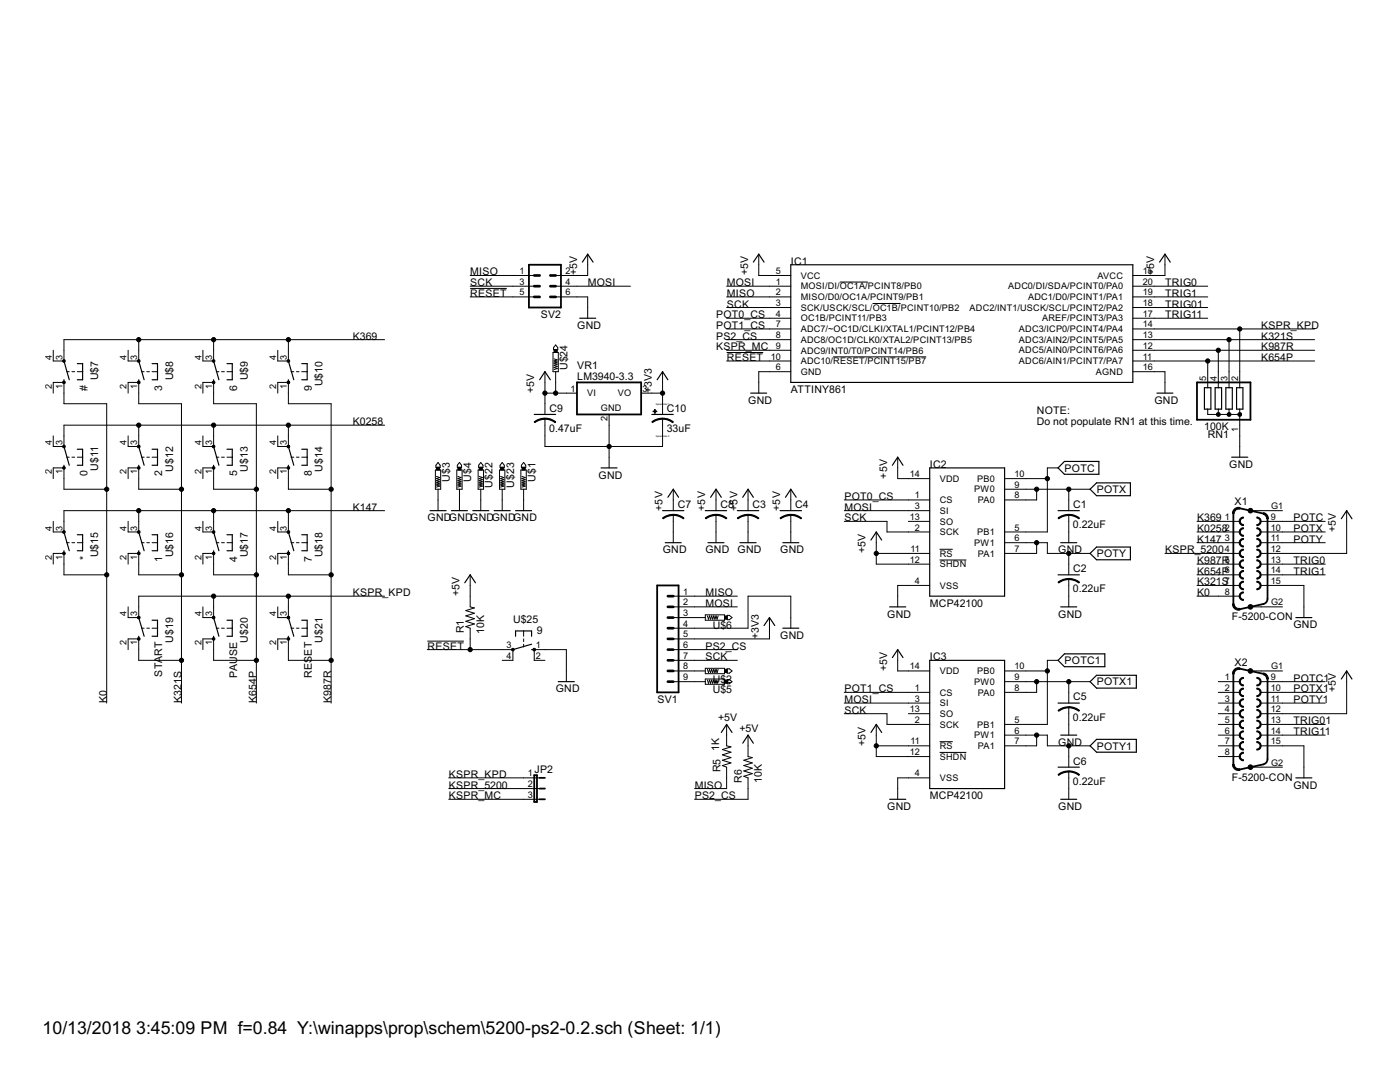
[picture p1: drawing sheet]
<svg xmlns="http://www.w3.org/2000/svg" width="279mm" height="216mm" viewBox="0 0 279 216" stroke-linecap="round" stroke-linejoin="round" font-family="sans-serif">
<g fill="none" stroke="#000" stroke-width=".2">
<path d="M93.8 57.6h7.3M93.8 57.1h12.8M93.8 59.2h12.8M93.8 55h12.8M110.9 57.1h14.9M110.9 59.2h6.4v4.3M117.3 50.7v4.3h-6.4M145 57.1h12.8M145 59.2h12.8M151.4 50.7v4.3h6.4M167.6 56.3h5.6M226.1 57.1h14.9"/>
<path d="M226.1 59.2h14.9M232.5 50.7v4.3h-6.4M10.6 78.4v-2.1h2.2v4.3h8.5v59.7M13.3 74.2h.5M14.4 74.2h.5M15.4 74.2h1.1M25.6 78.4v-2.1h2.1v4.3h8.5v59.7M27.7 67.8v4.2h-2.1v-2.1M28.2 74.2h.6M29.3 74.2h.5M30.4 74.2h1M40.5 78.4v-2.1h2.1v4.3h8.6v59.7"/>
<path d="M42.6 67.8v4.2h-2.1v-2.1M43.2 74.2h.5M44.2 74.2h.6M45.3 74.2h1.1M55.4 78.4v-2.1h2.2v4.3h8.5v59.7M57.6 67.8v4.2h-2.2v-2.1M58.1 74.2h.5M59.2 74.2h.5M60.2 74.2h1.1M76.8 67.8h-64v4.2h-2.2v-2.1M108.8 78.4h6.3M108.8 74.2v8.5"/>
<path d="M110.4 70.3h1v3.9h-1zM110.6 71.6l.6 .2-.6 .2 .6 .2-.6 .3 .6 .2-.6 .2 .6 .2-.6 .2 .6 .2-.6 .2M110.9 68.8l.4 .6v.4h-.8v-.4zM110.9 74.2v4.2M128 78.4h4.2M132.2 74.2v8.5M145 70.3h7.3M145 72h12.8M145 61.4h12.8M145 63.5h12.8M145 65.6h12.8M145 67.8h12.8"/>
<path d="M145 69.9h12.8M157.8 74.2h-6.4v4.2M166.3 71.2h18.5M174.1 60.6h5.6M226.1 74.2h6.4v4.2M226.1 72h36.3M226.1 61.4h14.9M226.1 63.5h14.9M226.1 65.6h36.3M226.1 67.8h36.3M226.1 69.9h36.3M241 72v5.4"/>
<path d="M243.1 69.9v7.5M245.3 67.8v9.6M247.4 65.6v11.8M10.6 95.5v-2.1h2.2v4.2h8.5M13.3 91.2h.5M14.4 91.2h.5M15.4 91.2h1.1M25.6 95.5v-2.1h2.1v4.2h8.5M27.7 84.8v4.3h-2.1v-2.1M28.2 91.2h.6M29.3 91.2h.5M30.4 91.2h1"/>
<path d="M40.5 95.5v-2.1h2.1v4.2h8.6M42.6 84.8v4.3h-2.1v-2.1M43.2 91.2h.5M44.2 91.2h.6M45.3 91.2h1.1M55.4 95.5v-2.1h2.2v4.2h8.5M57.6 84.8v4.3h-2.2v-2.1M58.1 91.2h.5M59.2 91.2h.5M60.2 91.2h1.1M76.8 84.8h-64v4.3h-2.2v-2.1M86.9 93.8h1v3.8h-1z"/>
<path d="M87.1 95.1l.6 .2-.6 .2 .6 .2-.6 .2 .6 .2-.6 .3 .6 .2-.6 .2 .6 .2-.6 .2M87.4 92.3l.4 .5v.5h-.8v-.5zM87.4 97.6v4.3M91.2 93.8h1v3.8h-1zM91.4 95.1l.6 .2-.6 .2 .6 .2-.6 .2 .6 .2-.6 .3 .6 .2-.6 .2 .6 .2-.6 .2M91.7 92.3l.4 .5v.5h-.8v-.5zM91.7 97.6v4.3M95.4 93.8h1.1v3.8h-1.1zM95.6 95.1l.7 .2-.7 .2 .7 .2-.7 .2 .7 .2-.7 .3 .7 .2-.7 .2 .7 .2-.7 .2M95.9 92.3l.5 .5v.5h-.9v-.5zM95.9 97.6v4.3M99.7 93.8h1.1v3.8h-1.1z"/>
<path d="M99.9 95.1l.6 .2-.6 .2 .6 .2-.6 .2 .6 .2-.6 .3 .6 .2-.6 .2 .6 .2-.6 .2M100.2 92.3l.4 .5v.5h-.8v-.5zM100.2 97.6v4.3M103.9 93.8h1.1v3.8h-1.1zM104.2 95.1l.6 .2-.6 .2 .6 .2-.6 .2 .6 .2-.6 .3 .6 .2-.6 .2 .6 .2-.6 .2M104.5 92.3l.4 .5v.5h-.8v-.5zM104.5 97.6v4.3M108.8 83.5v5.6h23.4v-5.6M121.6 82.7v10.7M134.4 97.6v4.3M142.9 97.6v4.3M149.3 97.6v4.3"/>
<path d="M157.8 97.6v4.3M168.5 99.8h17M179.2 91.2v4.3h6.3M200.5 95.5h8.5M200.5 97.6h17.1M206.9 97.6v2.2h-6.4M211.2 93.4h-2.2v12.8h-8.5M213.3 97.6v4.3M241 81.6v1.1h6.4M243.1 81.6v1.1M245.3 81.6v1.1M247.4 81.6v9.6"/>
<path d="M10.6 112.6v-2.2h2.2v4.3h8.5M13.3 108.3h.5M14.4 108.3h.5M15.4 108.3h1.1M25.6 112.6v-2.2h2.1v4.3h8.5M27.7 101.9v4.3h-2.1v-2.2M28.2 108.3h.6M29.3 108.3h.5M30.4 108.3h1M40.5 112.6v-2.2h2.1v4.3h8.6M42.6 101.9v4.3h-2.1v-2.2M42.6 119v4.2h-2.1v-2.1"/>
<path d="M43.2 108.3h.5M44.2 108.3h.6M45.3 108.3h1.1M55.4 112.6v-2.2h2.2v4.3h8.5M57.6 101.9v4.3h-2.2v-2.2M57.6 119v4.2h-2.2v-2.1M58.1 108.3h.5M59.2 108.3h.5M60.2 108.3h1.1M76.8 101.9h-64v4.3h-2.2v-2.2M76.8 119h-49.1v4.2h-2.1v-2.1M93.8 114.7v6.4l.9 .2-1.7 .5 1.7 .6-1.7 .5 1.7 .5-1.7 .6 1.7 .5-1.7 .5 .8 .3v4.3"/>
<path d="M134.4 119h12.8M134.4 102.7v5.6M142.9 102.7v5.6M149.3 102.7v5.6M157.8 102.7v5.6M168.5 101.9h17M168.5 104h8.5v2.2h8.5M174.9 110.4h10.6M174.9 106.2v6.4h10.6M181.3 104h4.2M185.5 116.8h-6.3v4.3M187.5 109.6h2.6"/>
<path d="M187.5 111.7h5.3M200.5 108.3h8.5v2.1h8.6M206.9 108.3v2.1h-6.4M213.3 102.7v5.6M213.3 110.4v4.3M213.3 115.5v5.6M232.5 110.4h14.9M238.9 104h8.5M238.9 106.2h8.5M238.9 108.3h8.5M238.9 112.6h8.5M238.9 114.7h8.5"/>
<path d="M238.9 116.8h8.5M238.9 119h8.5M249.6 101.9h6.3M251.7 104h12.8M251.7 106.2h12.8M251.7 108.3h12.8M251.7 112.6h12.8M251.7 114.7h12.8M251.7 116.8h8.5v6.4M268.8 101.9v8.5h-17.1M25.6 129.6v-2.1h2.1v4.3h8.5M28.2 125.3h.6"/>
<path d="M29.3 125.3h.5M30.4 125.3h1M40.5 129.6v-2.1h2.1v4.3h8.6M43.2 125.3h.5M44.2 125.3h.6M45.3 125.3h1.1M55.4 129.6v-2.1h2.2v4.3h8.5M58.1 125.3h.5M59.2 125.3h.5M60.2 125.3h1.1M85.3 127.9h7.3M85.3 129.6h17.1v2.2h-2.2"/>
<path d="M104.5 125.9v1.1M104.5 127.5v.5M104.5 128.5v.6M108.8 131.8h-2.2v-2.2h6.4v6.4M134.4 121.1h12.8M134.4 125.3h14.9v-6.3h8.5v6.3M134.4 123.2h6.4M134.4 133.9h6.4M134.4 136h6.4M134.4 129.6h12.8M134.4 131.8h12.8M140.8 122.7h3.8v1.1h-3.8z"/>
<path d="M140.8 133.3h3.8v1.1h-3.8zM140.8 135.5h3.8v1h-3.8zM141.2 133.6l.2 .6 .2-.6 .2 .6 .2-.6 .2 .6 .3-.6 .2 .6 .2-.6 .2 .6 .2-.6M141.2 135.7l.2 .6 .2-.6 .2 .6 .2-.6 .2 .6 .3-.6 .2 .6 .2-.6 .2 .6 .2-.6M141.2 122.9l.2 .6 .2-.6 .2 .6 .2-.6 .2 .6 .3-.6 .2 .6 .2-.6 .2 .6 .2-.6M145.1 122.8h.5l.5 .4-.5 .5h-.5zM145.1 133.5h.5l.5 .4-.5 .4h-.5zM145.1 135.6h.5l.5 .4-.5 .4h-.5zM153.6 123.2v4.3h-19.2M168.5 138.2h17M179.2 129.6v4.3h6.3M200.5 133.9h8.5"/>
<path d="M200.5 136h17.1M206.9 136v2.2h-6.4M211.2 131.8h-2.2v12.7h-8.5M213.3 136v4.3M243.1 138.2h4.3M243.1 136h4.3M249.6 121.1h6.3M249.6 133.9h6.3M251.7 138.2h12.8M251.7 136h12.8M268.8 133.9v8.5h-17.1M89.6 155.2h18.1"/>
<path d="M89.6 159.5h18.1M89.6 157.4h18.1M145 144.5v4.3l.9 .2-1.7 .6 1.7 .5-1.7 .5 1.7 .6-1.7 .5 1.7 .5-1.7 .6 .8 .3v4.3h-6.4M149.3 146.7v4.3l.8 .2-1.7 .5 1.7 .5-1.7 .6 1.7 .5-1.7 .5 1.7 .6-1.7 .5 .9 .3v4.3h-10.7M168.5 140.3h17M168.5 142.4h8.5v2.1h8.5M174.9 144.5v6.5h10.6M174.9 148.8h10.6M181.3 142.4h4.2M185.5 155.2h-6.3v4.3M187.5 148h2.6M187.5 150.1h5.3"/>
<path d="M200.5 146.7h8.5v2.1h8.6M206.9 146.7v2.1h-6.4M213.3 141.1v5.6M213.3 148.8v4.3M213.3 153.9v5.6M243.1 140.3h4.3M243.1 144.5h4.3M243.1 146.7h4.3M243.1 148.8h4.3M243.1 151h4.3M243.1 142.4h4.3M249.6 153.1h6.3"/>
<path d="M251.7 148.8h8.5v6.4M251.7 140.3h12.8M251.7 144.5h12.8M251.7 146.7h12.8"/>
</g>
<g fill="none" stroke="#000" stroke-width=".23">
<path d="M116.2 52.3l1.1-1.6 1.1 1.6M150.3 52.3l1.1-1.6 1.1 1.6M157.8 52.8h68.3v23.5h-68.3zM231.4 52.3l1.1-1.6 1.1 1.6M12.8 75.8v.5M12.8 72l1 3.8M15.4 72.6h1.1v3.2h-1.1M27.7 75.8v.5M27.7 72l1.1 3.8M30.4 72.6h1v3.2h-1M42.6 75.8v.5M42.6 72l1.1 3.8"/>
<path d="M45.3 72.6h1.1v3.2h-1.1M57.6 75.8v.5M57.6 72l1 3.8M60.2 72.6h1.1v3.2h-1.1M107.7 75.8l1.1-1.6 1 1.6M115.7 63.5h3.2M131.1 75.8l1.1-1.6 1.1 1.6M149.8 78.4h3.2M230.9 78.4h3.2M240.4 77.4h1.3v4.2h-1.3zM242.5 77.4h1.3v4.2h-1.3zM244.6 77.4h1.3v4.2h-1.3z"/>
<path d="M246.8 77.4h1.3v4.2h-1.3zM12.8 92.8v.6M12.8 89.1l1 3.7M15.4 89.6h1.1v3.2h-1.1M27.7 92.8v.6M27.7 89.1l1.1 3.7M30.4 89.6h1v3.2h-1M42.6 92.8v.6M42.6 89.1l1.1 3.7M45.3 89.6h1.1v3.2h-1.1M57.6 92.8v.6M57.6 89.1l1 3.7"/>
<path d="M60.2 89.6h1.1v3.2h-1.1M106.6 82.7h4.3M120 93.4h3.1M130.1 82.7h4.3M133.3 99.2l1.1-1.6 1 1.6M141.8 99.2l1.1-1.6 1.1 1.6M148.2 99.2l1.1-1.6 1 1.6M156.8 99.2l1-1.6 1.1 1.6M178.1 92.8l1.1-1.6 1 1.6M185.5 93.4h15v25.6h-15zM212.4 92.1h6.9v2.5h-6.9l-1.2-1.2zM217.6 97.6l1.2-1.2h6.8v2.5h-6.8z"/>
<path d="M245.8 91.2h3.2M12.8 109.9v.5M12.8 106.2l1 3.7M15.4 106.7h1.1v3.2h-1.1M27.7 109.9v.5M27.7 106.2l1.1 3.7M30.4 106.7h1v3.2h-1M42.6 109.9v.5M42.6 106.2l1.1 3.7M45.3 106.7h1.1v3.2h-1.1M57.6 109.9v.5M57.6 106.2l1 3.7"/>
<path d="M60.2 106.7h1.1v3.2h-1.1M85.8 101.9h3.2M90.1 101.9h3.2M92.8 116.3l1-1.6 1.1 1.6M94.4 101.9h3.2M98.6 101.9h3.2M102.9 101.9h3.2M132.2 101.9h4.3M132.8 108.3h3.2M140.8 101.9h4.2M141.3 108.3h3.2M147.2 101.9h4.2"/>
<path d="M147.7 108.3h3.2M155.7 101.9h4.3M156.2 108.3h3.2M173.8 107.8l1.1-1.6 1.1 1.6M211.2 101.9h4.2M211.2 114.7h4.2M211.7 108.3h3.2M217.6 110.4l1.2-1.2h6.8v2.5h-6.8zM267.7 103.5l1.1-1.6 1 1.6M27.7 127v.5M27.7 123.2l1.1 3.8M30.4 123.8h1v3.2h-1"/>
<path d="M42.6 127v.5M42.6 123.2l1.1 3.8M45.3 123.8h1.1v3.2h-1.1M57.6 127v.5M57.6 123.2l1 3.8M60.2 123.8h1.1v3.2h-1.1M102.9 127v-1.1h3.2v1.1M106.1 129.6h.5M106.1 128.5l-3.7 1.1M111.4 136h3.2M152.5 124.8l1.1-1.6 1 1.6M156.2 125.3h3.2"/>
<path d="M177.5 121.1h3.3M178.1 131.2l1.1-1.6 1 1.6M185.5 131.8h15v25.6h-15zM211.7 121.1h3.2M212.4 130.5h8.1v2.5h-8.1l-1.2-1.2zM217.6 136l1.2-1.3h8v2.6h-8zM258.6 123.2h3.2M267.7 135.5l1.1-1.6 1 1.6M144 146.2l1-1.7 1.1 1.7M148.2 148.3l1.1-1.6 1 1.6M173.8 146.2l1.1-1.7 1.1 1.7M177.5 159.5h3.3"/>
<path d="M211.2 140.3h4.2M211.2 153.1h4.2M211.7 159.5h3.2M211.7 146.7h3.2M217.6 148.8l1.2-1.3h8v2.6h-8zM258.6 155.2h3.2"/>
</g>
<g fill="#000" stroke="#000" stroke-width=".2">
<path d="M12.6 76.1h.4v.4h-.4z" fill-rule="evenodd"/>
<path d="M27.5 71.8h.4v.4h-.4z" fill-rule="evenodd"/>
<path d="M27.5 76.1h.4v.4h-.4z" fill-rule="evenodd"/>
<path d="M42.4 76.1h.4v.4h-.4z" fill-rule="evenodd"/>
<path d="M57.4 71.8h.4v.4h-.4z" fill-rule="evenodd"/>
<path d="M57.4 76.1h.4v.4h-.4z" fill-rule="evenodd"/>
<path d="M12.6 88.9h.4v.4h-.4z" fill-rule="evenodd"/>
<path d="M27.5 93.2h.4v.4h-.4z" fill-rule="evenodd"/>
<path d="M42.4 88.9h.4v.4h-.4z" fill-rule="evenodd"/>
<path d="M57.4 93.2h.4v.4h-.4z" fill-rule="evenodd"/>
<path d="M106.6 84.2l1-.6 1.2-.2v.3l-1.3 .2-.8 .4z" fill-rule="evenodd"/>
<path d="M108.8 83.4l1.1 .2 1 .6-.1 .1-1.2-.5-.8-.1z" fill-rule="evenodd"/>
<path d="M130.1 84.2l1-.6 1.1-.2v.3l-1.2 .2-.8 .4z" fill-rule="evenodd"/>
<path d="M132.2 83.4l1.2 .2 1 .6-.2 .1-1.1-.5-.9-.1z" fill-rule="evenodd"/>
<path d="M242.8 82.5a.39 .39 0 0 1 .7 0 .39 .39 0 0 1-.3 .6l-.4-.2v-.2h.4h-.4z" fill-rule="evenodd"/>
<path d="M245 82.5a.39 .39 0 0 1 .6 0 .39 .39 0 0 1-.3 .6l-.3-.2-.1-.2h.4h-.4z" fill-rule="evenodd"/>
<path d="M247.1 82.5a.38 .38 0 0 1 .6 0 .38 .38 0 0 1-.2 .6 .38 .38 0 0 1-.5-.4h.5h-.5z" fill-rule="evenodd"/>
<path d="M12.6 106h.4v.4h-.4z" fill-rule="evenodd"/>
<path d="M27.5 110.2h.4v.4h-.4z" fill-rule="evenodd"/>
<path d="M42.4 106h.4v.4h-.4z" fill-rule="evenodd"/>
<path d="M57.4 110.2h.4v.4h-.4z" fill-rule="evenodd"/>
<path d="M132.2 103.4l1-.6 1.2-.2v.2l-1.3 .3-.7 .4z" fill-rule="evenodd"/>
<path d="M134.4 102.6l1.1 .2 1 .6-.1 .1-1.2-.5-.8-.2z" fill-rule="evenodd"/>
<path d="M140.8 103.4l1-.6 1.1-.2v.2l-1.3 .3-.7 .4z" fill-rule="evenodd"/>
<path d="M142.9 102.6l1.1 .2 1.1 .6-.2 .1-1.2-.5-.8-.2z" fill-rule="evenodd"/>
<path d="M147.2 103.4l1-.6 1.1-.2v.2l-1.3 .3-.7 .4z" fill-rule="evenodd"/>
<path d="M149.3 102.6l1.1 .2 1 .6-.1 .1-1.1-.5-.9-.2z" fill-rule="evenodd"/>
<path d="M155.7 103.4l1-.6 1.1-.2v.2l-1.2 .3-.8 .4z" fill-rule="evenodd"/>
<path d="M157.8 102.6l1.2 .2 1 .6-.1 .1-1.2-.5-.9-.2z" fill-rule="evenodd"/>
<path d="M211.2 103.4l1-.6 1.1-.2v.2l-1.3 .3-.7 .4z" fill-rule="evenodd"/>
<path d="M211.2 116.2l1-.6 1.1-.2v.3l-.9 .1-1.1 .5z" fill-rule="evenodd"/>
<path d="M213.3 102.6l1.1 .2 1 .6-.1 .1-1.2-.5-.8-.2z" fill-rule="evenodd"/>
<path d="M213.3 115.4l1.1 .2 1 .6-.1 .1-.7-.4-1.3-.3z" fill-rule="evenodd"/>
<path d="M246.4 101.5l.9-.3 .2 .1-.1 .3a.87 .87 0 0 0-1.1 .9h-.3v-.2z" fill-rule="evenodd"/>
<path d="M247.6 103.4l.5-.2 .1 .2a.65 .65 0 0 0-.7 .6 .65 .65 0 0 0 .7 .7v.2a.85 .85 0 0 1-.9-.6 .85 .85 0 0 1 .3-.9z" fill-rule="evenodd"/>
<path d="M247.4 105.7l.7-.4 .1 .2a.65 .65 0 0 0-.7 .7 .65 .65 0 0 0 .7 .6v.2a.87 .87 0 0 1-.8-1.3z" fill-rule="evenodd"/>
<path d="M247.6 107.6l.6-.2v.3a.63 .63 0 0 0-.7 .6 .63 .63 0 0 0 .7 .6v.3a.87 .87 0 0 1-.8-.6 .87 .87 0 0 1 .2-1z" fill-rule="evenodd"/>
<path d="M247.6 109.8l.6-.2v.2a.63 .63 0 0 0-.7 .6 .63 .63 0 0 0 .7 .7v.2a.85 .85 0 0 1-.9-.6 .85 .85 0 0 1 .3-.9z" fill-rule="evenodd"/>
<path d="M247.6 111.9l.6-.2v.2a.63 .63 0 0 0-.7 .7 .63 .63 0 0 0 .7 .6v.2a.85 .85 0 0 1-.9-.5 .85 .85 0 0 1 .3-1z" fill-rule="evenodd"/>
<path d="M247.6 114l.5-.2 .1 .2a.65 .65 0 0 0-.7 .7 .65 .65 0 0 0 .7 .6v.2a.85 .85 0 0 1-.9-.5 .85 .85 0 0 1 .3-1z" fill-rule="evenodd"/>
<path d="M247.4 116.4l.7-.4 .1 .2a.65 .65 0 0 0-.7 .6 .65 .65 0 0 0 .7 .7v.2a.87 .87 0 0 1-.8-1.3z" fill-rule="evenodd"/>
<path d="M247.6 118.3l.6-.2v.2a.63 .63 0 0 0-.7 .7 .63 .63 0 0 0 .7 .6v.2a.85 .85 0 0 1-.9-.6 .85 .85 0 0 1 .3-.9z" fill-rule="evenodd"/>
<path d="M250.8 103.2a.86 .86 0 0 1 .9 .8 .86 .86 0 0 1-.9 .9v-.2a.65 .65 0 0 0 .7-.7 .65 .65 0 0 0-.7-.6z" fill-rule="evenodd"/>
<path d="M250.8 105.3a.86 .86 0 0 1 .9 .9 .86 .86 0 0 1-.9 .8v-.2a.65 .65 0 0 0 .7-.6 .65 .65 0 0 0-.7-.7z" fill-rule="evenodd"/>
<path d="M250.8 107.4a.86 .86 0 0 1 .9 .9 .86 .86 0 0 1-.9 .9v-.3a.64 .64 0 0 0 .7-.6 .64 .64 0 0 0-.7-.6z" fill-rule="evenodd"/>
<path d="M250.8 109.6a.85 .85 0 0 1 .9 .8 .85 .85 0 0 1-.9 .9v-.2a.64 .64 0 0 0 .7-.7 .64 .64 0 0 0-.7-.6z" fill-rule="evenodd"/>
<path d="M250.8 111.7a.86 .86 0 0 1 .9 .9 .86 .86 0 0 1-.9 .8v-.2a.64 .64 0 0 0 .7-.6 .64 .64 0 0 0-.7-.7z" fill-rule="evenodd"/>
<path d="M250.8 113.8a.86 .86 0 0 1 .9 .9 .86 .86 0 0 1-.9 .8v-.2a.65 .65 0 0 0 .7-.6 .65 .65 0 0 0-.7-.7z" fill-rule="evenodd"/>
<path d="M250.8 116a.86 .86 0 0 1 .9 .8 .86 .86 0 0 1-.9 .9v-.2a.65 .65 0 0 0 .7-.7 .65 .65 0 0 0-.7-.6z" fill-rule="evenodd"/>
<path d="M252.2 102.3l.6 .3 .3 .5v.4h-.3l-.3-.7-.4-.2z" fill-rule="evenodd"/>
<path d="M27.5 127.3h.4v.4h-.4z" fill-rule="evenodd"/>
<path d="M42.4 123h.4v.4h-.4z" fill-rule="evenodd"/>
<path d="M57.4 127.3h.4v.4h-.4z" fill-rule="evenodd"/>
<path d="M102.2 129.4h.4v.4h-.4z" fill-rule="evenodd"/>
<path d="M106.4 129.4h.4v.4h-.4z" fill-rule="evenodd"/>
<path d="M246 120.5h.3a.89 .89 0 0 0 1.1 .9l.1 .3a1.23 1.23 0 0 1-1.5-1.2z" fill-rule="evenodd"/>
<path d="M246.4 133.5l.9-.3 .2 .1-.1 .3a.89 .89 0 0 0-1.1 .9h-.3v-.2z" fill-rule="evenodd"/>
<path d="M247.6 135.4l.6-.2v.2a.63 .63 0 0 0-.7 .6 .63 .63 0 0 0 .7 .7v.2a.85 .85 0 0 1-.9-.6 .85 .85 0 0 1 .3-.9z" fill-rule="evenodd"/>
<path d="M247.6 137.5l.6-.2v.2a.63 .63 0 0 0-.7 .7 .63 .63 0 0 0 .7 .6v.2a.85 .85 0 0 1-.9-.6 .85 .85 0 0 1 .3-.9z" fill-rule="evenodd"/>
<path d="M247.6 139.6l.5-.2 .1 .2a.65 .65 0 0 0-.7 .7 .65 .65 0 0 0 .7 .6v.2a.85 .85 0 0 1-.9-.5 .85 .85 0 0 1 .3-1z" fill-rule="evenodd"/>
<path d="M250.8 135.2a.85 .85 0 0 1 .9 .8 .85 .85 0 0 1-.9 .9v-.2a.64 .64 0 0 0 .7-.7 .64 .64 0 0 0-.7-.6z" fill-rule="evenodd"/>
<path d="M250.8 137.3a.85 .85 0 0 1 .9 .9 .85 .85 0 0 1-.9 .8v-.2a.64 .64 0 0 0 .7-.6 .64 .64 0 0 0-.7-.7z" fill-rule="evenodd"/>
<path d="M252.2 134.3l.6 .3 .3 .9h-.3l-.3-.7-.4-.2z" fill-rule="evenodd"/>
<path d="M211.2 141.8l1-.6 1.1-.2v.2l-.9 .2-1.1 .5z" fill-rule="evenodd"/>
<path d="M211.2 154.6l1-.6 1.1-.2v.3l-1.3 .2-.7 .4z" fill-rule="evenodd"/>
<path d="M213.3 141l1.1 .2 1 .6-.1 .1-1.2-.5-.8-.2z" fill-rule="evenodd"/>
<path d="M213.3 153.8l1.1 .2 1 .6-.1 .1-1.2-.6-.8-.1z" fill-rule="evenodd"/>
<path d="M246 152.5h.3a.87 .87 0 0 0 1.1 .9l.1 .3a1.2 1.2 0 0 1-1.5-1.2z" fill-rule="evenodd"/>
<path d="M247.4 141.9l.7-.3 .1 .2a.65 .65 0 0 0-.7 .6 .65 .65 0 0 0 .7 .7v.2a.87 .87 0 0 1-.8-1.4z" fill-rule="evenodd"/>
<path d="M247.6 143.9l.6-.2v.2a.63 .63 0 0 0-.7 .6 .63 .63 0 0 0 .7 .7v.2a.87 .87 0 0 1-.8-.6 .87 .87 0 0 1 .2-.9z" fill-rule="evenodd"/>
<path d="M247.6 146l.6-.2v.2a.63 .63 0 0 0-.7 .7 .63 .63 0 0 0 .7 .6v.2a.85 .85 0 0 1-.9-.5 .85 .85 0 0 1 .3-1z" fill-rule="evenodd"/>
<path d="M247.6 148.2l.6-.2v.2a.63 .63 0 0 0-.7 .6 .63 .63 0 0 0 .7 .7v.2a.85 .85 0 0 1-.9-.6 .85 .85 0 0 1 .3-.9z" fill-rule="evenodd"/>
<path d="M247.6 150.3l.5-.2 .1 .2a.65 .65 0 0 0-.7 .7 .65 .65 0 0 0 .7 .6v.2a.85 .85 0 0 1-.9-.5 .85 .85 0 0 1 .3-1z" fill-rule="evenodd"/>
<path d="M250.8 139.4a.86 .86 0 0 1 .9 .9 .86 .86 0 0 1-.9 .8v-.2a.65 .65 0 0 0 .7-.6 .65 .65 0 0 0-.7-.7z" fill-rule="evenodd"/>
<path d="M250.8 141.6a.86 .86 0 0 1 .9 .8 .86 .86 0 0 1-.9 .9v-.2a.65 .65 0 0 0 .7-.7 .65 .65 0 0 0-.7-.6z" fill-rule="evenodd"/>
<path d="M250.8 143.7a.86 .86 0 0 1 .9 .9 .86 .86 0 0 1-.9 .8v-.2a.64 .64 0 0 0 .7-.7 .64 .64 0 0 0-.7-.6z" fill-rule="evenodd"/>
<path d="M250.8 145.8a.85 .85 0 0 1 .9 .9 .85 .85 0 0 1-.9 .8v-.2a.64 .64 0 0 0 .7-.6 .64 .64 0 0 0-.7-.7z" fill-rule="evenodd"/>
<path d="M250.8 148a.86 .86 0 0 1 .9 .8 .86 .86 0 0 1-.9 .9v-.2a.64 .64 0 0 0 .7-.7 .64 .64 0 0 0-.7-.6z" fill-rule="evenodd"/>
<circle cx="12.8" cy="72" r=".27"/>
<circle cx="27.7" cy="67.8" r=".42"/>
<circle cx="42.6" cy="72" r=".27"/>
<circle cx="42.6" cy="67.8" r=".42"/>
<circle cx="57.6" cy="67.8" r=".42"/>
<circle cx="108.8" cy="78.4" r=".42"/>
<circle cx="110.9" cy="78.4" r=".42"/>
<circle cx="132.2" cy="78.4" r=".42"/>
<circle cx="241" cy="72" r=".42"/>
<circle cx="243.1" cy="69.9" r=".42"/>
<circle cx="245.3" cy="67.8" r=".42"/>
<circle cx="247.4" cy="65.6" r=".42"/>
<circle cx="12.8" cy="93.4" r=".27"/>
<circle cx="21.3" cy="97.6" r=".42"/>
<circle cx="27.7" cy="84.8" r=".42"/>
<circle cx="27.7" cy="89.1" r=".29"/>
<circle cx="36.2" cy="97.6" r=".42"/>
<circle cx="42.6" cy="93.4" r=".27"/>
<circle cx="42.6" cy="84.8" r=".42"/>
<circle cx="51.2" cy="97.6" r=".42"/>
<circle cx="57.6" cy="84.8" r=".42"/>
<circle cx="57.6" cy="89.1" r=".29"/>
<circle cx="66.1" cy="97.6" r=".42"/>
<circle cx="121.6" cy="89.1" r=".42"/>
<circle cx="206.9" cy="97.6" r=".42"/>
<circle cx="209" cy="95.5" r=".42"/>
<circle cx="213.3" cy="97.6" r=".42"/>
<circle cx="12.8" cy="110.4" r=".27"/>
<circle cx="21.3" cy="114.7" r=".42"/>
<circle cx="27.7" cy="101.9" r=".42"/>
<circle cx="27.7" cy="106.2" r=".29"/>
<circle cx="36.2" cy="114.7" r=".42"/>
<circle cx="42.6" cy="110.4" r=".27"/>
<circle cx="42.6" cy="101.9" r=".42"/>
<circle cx="42.6" cy="119" r=".42"/>
<circle cx="51.2" cy="114.7" r=".42"/>
<circle cx="57.6" cy="101.9" r=".42"/>
<circle cx="57.6" cy="119" r=".42"/>
<circle cx="57.6" cy="106.2" r=".29"/>
<circle cx="66.1" cy="114.7" r=".42"/>
<circle cx="174.9" cy="110.4" r=".42"/>
<circle cx="206.9" cy="108.3" r=".42"/>
<circle cx="213.3" cy="110.4" r=".42"/>
<circle cx="249.6" cy="101.9" r=".47"/>
<circle cx="27.7" cy="123.2" r=".29"/>
<circle cx="36.2" cy="131.8" r=".42"/>
<circle cx="42.6" cy="127.5" r=".27"/>
<circle cx="51.2" cy="131.8" r=".42"/>
<circle cx="57.6" cy="123.2" r=".29"/>
<circle cx="66.1" cy="131.8" r=".42"/>
<circle cx="93.8" cy="129.6" r=".42"/>
<circle cx="206.9" cy="136" r=".42"/>
<circle cx="209" cy="133.9" r=".42"/>
<circle cx="213.3" cy="136" r=".42"/>
<circle cx="249.6" cy="121.1" r=".47"/>
<circle cx="249.6" cy="133.9" r=".47"/>
<circle cx="174.9" cy="148.8" r=".42"/>
<circle cx="206.9" cy="146.7" r=".42"/>
<circle cx="213.3" cy="148.8" r=".42"/>
<circle cx="249.6" cy="153.1" r=".47"/>
</g>
<g fill="none" stroke="#000" stroke-width=".36">
<path d="M105.6 52.8h6.4v8.6h-6.4zM115.1 76.3h12.9v6.4h-12.9zM238.9 76.3h10.7v7.5h-10.7zM131.1 116.8h4.3v21.4h-4.3zM246.1 102.5v18M247.4 101.4l4.7 1.1M253 103.5v16a1.04 1.04 0 0 1-.9 1l-4.7 1.1M246.1 134.5v18M247.4 133.4l4.7 1.1M253 135.5v16a1.08 1.08 0 0 1-.9 1l-4.7 1M106.6 154.7h.6v5.3h-.6zM107.7 159.5h1.1"/>
<path d="M107.7 157.4h1.1M107.7 155.2h1.1"/>
</g>
<path d="M110.6 69.8h.6v.5h-.6zM87.1 93.2h.6v.6h-.6zM91.4 93.2h.6v.6h-.6zM95.6 93.2h.7v.6h-.7zM99.9 93.2h.6v.6h-.6zM104.2 93.2h.6v.6h-.6zM130.3 82h.8v.1h-.8zM130.6 81.7h.2v.8h-.2zM144.6 133.6h.5v.6h-.5zM144.6 135.7h.5v.6h-.5zM144.6 122.9h.5v.6h-.5z" fill="#000" stroke="#000" stroke-width=".2"/>
<g fill="none" stroke="#000" stroke-width=".53">
<path d="M106.6 59.2h1.1M106.6 57.1h1.1M106.6 55h1.1M109.8 59.2h1.1M109.8 57.1h1.1M109.8 55h1.1M133.3 119h1.1M133.3 123.2h1.1M133.3 121.1h1.1M133.3 127.5h1.1M133.3 125.3h1.1M133.3 133.9h1.1"/>
<path d="M133.3 131.8h1.1M133.3 129.6h1.1M133.3 136h1.1"/>
</g>
<g font-size="4">
<text x="8.5" y="206.4">10/13/2018</text>
<text x="27.2" y="206.4">3:45:09 PM f=0.84 Y:\winapps\prop\schem\5200-ps2-0.2.sch (Sheet: 1/1)</text>
</g>
<g font-size="2.3">
<text x="157.9" y="52.8">I</text>
<text x="158.5" y="52.8">C1</text>
<text x="93.9" y="57.1">SCK</text>
<text x="93.9" y="55">MISO</text>
<text x="93.9" y="59.2">RESET</text>
<text x="115.2" y="55" transform="rotate(-90 115.2 55)">+5V</text>
<text x="117.3" y="57.1">MOSI</text>
<text x="145.1" y="57.1">MOSI</text>
<text x="145.1" y="59.2">MISO</text>
<text x="149.3" y="55" transform="rotate(-90 149.3 55)">+5V</text>
<text x="230.4" y="55" transform="rotate(-90 230.4 55)">+5V</text>
<text x="232.5" y="57.1">TRIG0</text>
<text x="232.5" y="59.2">TRIG1</text>
<text x="107.9" y="63.5">SV2</text>
<text x="115.2" y="65.6">GND</text>
<text x="142.9" y="63.5">POT0_CS</text>
<text x="142.9" y="65.6">POT1_CS</text>
<text x="145.1" y="61.4">SCK</text>
<text x="232.5" y="61.4">TRIG01</text>
<text x="232.5" y="63.5">TRIG11</text>
<text x="251.7" y="65.6">KSPR_KPD</text>
<text x="70.4" y="67.8">K369</text>
<text x="142.9" y="67.8">PS2_CS</text>
<text x="142.9" y="69.9">KSPR_MC</text>
<text x="251.7" y="69.9">K987R</text>
<text x="251.7" y="67.8">K321S</text>
<text x="17.5" y="78" transform="rotate(-90 17.5 78)">#</text>
<text x="19.6" y="75.9" transform="rotate(-90 19.6 75.9)">U$7</text>
<text x="32.4" y="78" transform="rotate(-90 32.4 78)">3</text>
<text x="34.5" y="75.9" transform="rotate(-90 34.5 75.9)">U$8</text>
<text x="47.3" y="78" transform="rotate(-90 47.3 78)">6</text>
<text x="49.5" y="75.9" transform="rotate(-90 49.5 75.9)">U$9</text>
<text x="62.3" y="78" transform="rotate(-90 62.3 78)">9</text>
<text x="64.4" y="77.1" transform="rotate(-90 64.4 77.1)">U$10</text>
<text x="113.2" y="73.9" transform="rotate(-90 113.2 73.9)">U$24</text>
<text x="115.2" y="75.8">LM3940-3.3</text>
<text x="115.2" y="73.6">VR1</text>
<text x="145.1" y="72">RESET</text>
<text x="251.7" y="72">K654P</text>
<text x="106.6" y="78.4" transform="rotate(-90 106.6 78.4)">+5V</text>
<text x="109.6" y="82.2">C9</text>
<text x="130.1" y="78.4" transform="rotate(-90 130.1 78.4)">+3V3</text>
<text x="133.1" y="82.2">C10</text>
<text x="149.3" y="80.6">GND</text>
<text x="157.9" y="78.4">ATTINY861</text>
<text x="206.9" y="82.6">NOTE:</text>
<text x="230.4" y="80.6">GND</text>
<text x="70.4" y="84.8">K0258</text>
<text x="109.6" y="86.2">0.47uF</text>
<text x="133.1" y="86.2">33uF</text>
<text x="206.9" y="84.8">Do not populate RN1 at this time.</text>
<text x="240.3" y="85.8">100K</text>
<text x="241" y="87.4">RN1</text>
<text x="17.5" y="95.1" transform="rotate(-90 17.5 95.1)">0</text>
<text x="19.6" y="94" transform="rotate(-90 19.6 94)">U$11</text>
<text x="32.4" y="95.1" transform="rotate(-90 32.4 95.1)">2</text>
<text x="34.5" y="94.1" transform="rotate(-90 34.5 94.1)">U$12</text>
<text x="47.3" y="95.1" transform="rotate(-90 47.3 95.1)">5</text>
<text x="49.5" y="94.1" transform="rotate(-90 49.5 94.1)">U$13</text>
<text x="62.3" y="95.1" transform="rotate(-90 62.3 95.1)">8</text>
<text x="64.4" y="94.1" transform="rotate(-90 64.4 94.1)">U$14</text>
<text x="119.5" y="95.5">GND</text>
<text x="177" y="95.5" transform="rotate(-90 177 95.5)">+5V</text>
<text x="185.6" y="93.4">IC2</text>
<text x="212.5" y="94.1">POTC</text>
<text x="245.3" y="93.4">GND</text>
<text x="70.4" y="101.9">K147</text>
<text x="89.8" y="96.2" transform="rotate(-90 89.8 96.2)">U$3</text>
<text x="94" y="96.2" transform="rotate(-90 94 96.2)">U$4</text>
<text x="98.3" y="97.3" transform="rotate(-90 98.3 97.3)">U$22</text>
<text x="102.6" y="97.3" transform="rotate(-90 102.6 97.3)">U$23</text>
<text x="106.8" y="96.2" transform="rotate(-90 106.8 96.2)">U$1</text>
<text x="132.2" y="101.9" transform="rotate(-90 132.2 101.9)">+5V</text>
<text x="135.2" y="101.4">C7</text>
<text x="140.8" y="101.9" transform="rotate(-90 140.8 101.9)">+5V</text>
<text x="143.8" y="101.4">C8</text>
<text x="147.2" y="101.9" transform="rotate(-90 147.2 101.9)">+5V</text>
<text x="150.2" y="101.4">C3</text>
<text x="155.7" y="101.9" transform="rotate(-90 155.7 101.9)">+5V</text>
<text x="158.7" y="101.4">C4</text>
<text x="168.5" y="101.9">MOSI</text>
<text x="168.5" y="99.8">POT0_CS</text>
<text x="214.2" y="101.4">C1</text>
<text x="218.9" y="98.4">POTX</text>
<text x="246.4" y="100.8">X1</text>
<text x="85.3" y="104">GNDGNDGNDGNDGND</text>
<text x="168.5" y="104">SCK</text>
<text x="214.1" y="105.4">0.22uF</text>
<text x="238.9" y="104">K369</text>
<text x="238.9" y="106.2">K0258</text>
<text x="258.1" y="104">POTC</text>
<text x="258.1" y="106.2">POTX</text>
<text x="266.6" y="106.2" transform="rotate(-90 266.6 106.2)">+5V</text>
<text x="17.5" y="111.8" transform="rotate(-90 17.5 111.8)">*</text>
<text x="19.6" y="111.2" transform="rotate(-90 19.6 111.2)">U$15</text>
<text x="32.4" y="112.1" transform="rotate(-90 32.4 112.1)">1</text>
<text x="34.5" y="111.2" transform="rotate(-90 34.5 111.2)">U$16</text>
<text x="47.3" y="112.1" transform="rotate(-90 47.3 112.1)">4</text>
<text x="49.5" y="111.2" transform="rotate(-90 49.5 111.2)">U$17</text>
<text x="62.3" y="112.1" transform="rotate(-90 62.3 112.1)">7</text>
<text x="64.4" y="111.2" transform="rotate(-90 64.4 111.2)">U$18</text>
<text x="132.3" y="110.4">GND</text>
<text x="140.8" y="110.4">GND GND</text>
<text x="155.7" y="110.4">GND</text>
<text x="172.8" y="110.4" transform="rotate(-90 172.8 110.4)">+5V</text>
<text x="211.2" y="110.4">GND</text>
<text x="218.9" y="111.2">POTY</text>
<text x="232.5" y="110.4">KSPR_5200</text>
<text x="238.9" y="108.3">K147</text>
<text x="238.9" y="112.6">K987R</text>
<text x="258.1" y="112.6">TRIG0</text>
<text x="258.1" y="108.3">POTY</text>
<text x="70.4" y="119">KSPR_KPD</text>
<text x="91.7" y="119" transform="rotate(-90 91.7 119)">+5V</text>
<text x="140.8" y="119">MISO</text>
<text x="214.1" y="118.2">0.22uF</text>
<text x="214.2" y="114.2">C2</text>
<text x="238.9" y="114.7">K654P</text>
<text x="238.9" y="116.8">K321S</text>
<text x="238.9" y="119">K0</text>
<text x="258.1" y="114.7">TRIG1</text>
<text x="102.4" y="124.3">U$25</text>
<text x="140.8" y="121.1">MOSI</text>
<text x="142.2" y="125.6">U$6</text>
<text x="177.1" y="123.2">GND</text>
<text x="185.6" y="121.1">MCP42100</text>
<text x="211.2" y="123.2">GND</text>
<text x="245.9" y="123.8">F-5200-CON</text>
<text x="258.1" y="125.4">GND</text>
<text x="34.5" y="128.2" transform="rotate(-90 34.5 128.2)">U$19</text>
<text x="49.5" y="128.2" transform="rotate(-90 49.5 128.2)">U$20</text>
<text x="64.4" y="128.2" transform="rotate(-90 64.4 128.2)">U$21</text>
<text x="85.3" y="129.6">RESET</text>
<text x="92.6" y="126.4" transform="rotate(-90 92.6 126.4)">R1</text>
<text x="96.6" y="126.4" transform="rotate(-90 96.6 126.4)">10K</text>
<text x="107.2" y="126.4">9</text>
<text x="140.8" y="131.8">SCK</text>
<text x="140.8" y="129.6">PS2_CS</text>
<text x="151.4" y="127.5" transform="rotate(-90 151.4 127.5)">+3V3</text>
<text x="155.7" y="127.5">GND</text>
<text x="185.6" y="131.8">IC3</text>
<text x="32.4" y="135" transform="rotate(-90 32.4 135)">START</text>
<text x="47.3" y="135.2" transform="rotate(-90 47.3 135.2)">PAUSE</text>
<text x="62.3" y="135.3" transform="rotate(-90 62.3 135.3)">RESET</text>
<text x="142.2" y="136.2">U$2</text>
<text x="177" y="133.9" transform="rotate(-90 177 133.9)">+5V</text>
<text x="212.5" y="132.5">POTC1</text>
<text x="218.9" y="136.8">POTX1</text>
<text x="246.4" y="132.8">X2</text>
<text x="258.1" y="136">POTC1</text>
<text x="21.3" y="140.2" transform="rotate(-90 21.3 140.2)">K0</text>
<text x="36.2" y="140.2" transform="rotate(-90 36.2 140.2)">K321S</text>
<text x="51.2" y="140.2" transform="rotate(-90 51.2 140.2)">K654P</text>
<text x="66.1" y="140.2" transform="rotate(-90 66.1 140.2)">K987R</text>
<text x="110.9" y="138.2">GND</text>
<text x="131.2" y="140.3">SV1</text>
<text x="142.2" y="138.4">U$5</text>
<text x="143.3" y="143.9">+5V</text>
<text x="168.5" y="142.4">SCK</text>
<text x="168.5" y="140.3">MOSI</text>
<text x="168.5" y="138.2">POT1_CS</text>
<text x="214.1" y="143.8">0.22uF</text>
<text x="214.2" y="139.8">C5</text>
<text x="258.1" y="138.2">POTX1</text>
<text x="258.1" y="140.3">POTY1</text>
<text x="266.6" y="138.2" transform="rotate(-90 266.6 138.2)">+5V</text>
<text x="143.5" y="149.9" transform="rotate(-90 143.5 149.9)">1K</text>
<text x="147.6" y="146.1">+5V</text>
<text x="172.8" y="148.8" transform="rotate(-90 172.8 148.8)">+5V</text>
<text x="211.2" y="148.8">GND</text>
<text x="218.9" y="149.6">POTY1</text>
<text x="258.1" y="144.6">TRIG01</text>
<text x="258.1" y="146.7">TRIG11</text>
<text x="89.6" y="155.2">KSPR_KPD</text>
<text x="106.7" y="154.2">JP2</text>
<text x="143.8" y="154.1" transform="rotate(-90 143.8 154.1)">R5</text>
<text x="214.2" y="152.6">C6</text>
<text x="245.9" y="155.7">F-5200-CON</text>
<text x="89.6" y="159.5">KSPR_MC</text>
<text x="89.6" y="157.3">KSPR_5200</text>
<text x="138.7" y="157.3">MISO</text>
<text x="138.7" y="159.5">PS2_CS</text>
<text x="148" y="156.2" transform="rotate(-90 148 156.2)">R6</text>
<text x="152.1" y="156.3" transform="rotate(-90 152.1 156.3)">10K</text>
<text x="177.1" y="161.6">GND</text>
<text x="185.6" y="159.5">MCP42100</text>
<text x="211.2" y="161.6">GND</text>
<text x="214.1" y="156.6">0.22uF</text>
<text x="258.1" y="157.3">GND</text>
</g>
<g font-size="2">
<text x="103.7" y="54.7">1</text>
<text x="103.7" y="56.8">3</text>
<text x="103.7" y="58.9">5</text>
<text x="112.9" y="54.7">2</text>
<text x="112.9" y="56.8">4</text>
<text x="112.9" y="58.9">6</text>
<text x="154.9" y="56.8">1</text>
<text x="154.9" y="58.9">2</text>
<text x="154.9" y="54.7">5</text>
<text x="159.8" y="57.7">MOSI/DI/OC1A/PCINT8/PB0</text>
<text x="159.8" y="59.9">MISO/D0/OC1A/PCINT9/PB1</text>
<text x="159.8" y="55.6">VCC</text>
<text x="201.2" y="57.7">ADC0/DI/SDA/PCINT0/PA0</text>
<text x="205.2" y="59.9">ADC1/D0/PCINT1/PA1</text>
<text x="219" y="55.6">AVCC</text>
<text x="228" y="56.8">20</text>
<text x="228" y="58.9">19</text>
<text x="228" y="54.7">15</text>
<text x="154.9" y="61.1">3</text>
<text x="154.9" y="63.2">4</text>
<text x="154.9" y="65.3">7</text>
<text x="159.8" y="62">SCK/USCK/SCL/OC1B/PCINT10/PB2</text>
<text x="159.8" y="64.1">OC1B/PCINT11/PB3</text>
<text x="193.5" y="62">ADC2/INT1/USCK/SCL/PCINT2/PA2</text>
<text x="208" y="64.1">AREF/PCINT3/PA3</text>
<text x="228" y="61.1">18</text>
<text x="228" y="63.2">17</text>
<text x="228" y="65.3">14</text>
<text x="10.3" y="71.7" transform="rotate(-90 10.3 71.7)">4</text>
<text x="12.5" y="71.7" transform="rotate(-90 12.5 71.7)">3</text>
<text x="25.3" y="71.7" transform="rotate(-90 25.3 71.7)">4</text>
<text x="27.4" y="71.7" transform="rotate(-90 27.4 71.7)">3</text>
<text x="40.2" y="71.7" transform="rotate(-90 40.2 71.7)">4</text>
<text x="42.3" y="71.7" transform="rotate(-90 42.3 71.7)">3</text>
<text x="55.1" y="71.7" transform="rotate(-90 55.1 71.7)">4</text>
<text x="57.3" y="71.7" transform="rotate(-90 57.3 71.7)">3</text>
<text x="153.9" y="71.7">10</text>
<text x="154.9" y="67.5">8</text>
<text x="154.9" y="69.6">9</text>
<text x="159.8" y="66.3">ADC7/~OC1D/CLKI/XTAL1/PCINT12/PB4</text>
<text x="159.8" y="68.4">ADC8/OC1D/CLK0/XTAL2/PCINT13/PB5</text>
<text x="159.8" y="70.5">ADC9/INT0/T0/PCINT14/PB6</text>
<text x="203.3" y="66.3">ADC3/ICP0/PCINT4/PA4</text>
<text x="203.3" y="68.4">ADC3/AIN2/PCINT5/PA5</text>
<text x="203.3" y="70.5">ADC5/AIN0/PCINT6/PA6</text>
<text x="228" y="67.5">13</text>
<text x="228" y="69.6">12</text>
<text x="228" y="71.7">11</text>
<text x="10.3" y="77.6" transform="rotate(-90 10.3 77.6)">2</text>
<text x="12.5" y="77.6" transform="rotate(-90 12.5 77.6)">1</text>
<text x="25.3" y="77.6" transform="rotate(-90 25.3 77.6)">2</text>
<text x="27.4" y="77.6" transform="rotate(-90 27.4 77.6)">1</text>
<text x="40.2" y="77.6" transform="rotate(-90 40.2 77.6)">2</text>
<text x="42.3" y="77.6" transform="rotate(-90 42.3 77.6)">1</text>
<text x="55.1" y="77.6" transform="rotate(-90 55.1 77.6)">2</text>
<text x="57.3" y="77.6" transform="rotate(-90 57.3 77.6)">1</text>
<text x="154.9" y="73.9">6</text>
<text x="159.8" y="72.7">ADC10/RESET/PCINT15/PB7</text>
<text x="159.8" y="74.8">GND</text>
<text x="203.3" y="72.7">ADC6/AIN1/PCINT7/PA7</text>
<text x="218.7" y="74.8">AGND</text>
<text x="228" y="73.9">16</text>
<text x="240.7" y="76" transform="rotate(-90 240.7 76)">5</text>
<text x="242.9" y="76" transform="rotate(-90 242.9 76)">4</text>
<text x="245" y="76" transform="rotate(-90 245 76)">3</text>
<text x="247.1" y="76" transform="rotate(-90 247.1 76)">2</text>
<text x="113.9" y="78.1">1</text>
<text x="117.2" y="79.1">VI</text>
<text x="119.9" y="82.1">GND</text>
<text x="121.3" y="84" transform="rotate(-90 121.3 84)">2</text>
<text x="123.3" y="79.1">VO</text>
<text x="128.3" y="78.1">3</text>
<text x="10.3" y="88.8" transform="rotate(-90 10.3 88.8)">4</text>
<text x="12.5" y="88.8" transform="rotate(-90 12.5 88.8)">3</text>
<text x="25.3" y="88.8" transform="rotate(-90 25.3 88.8)">4</text>
<text x="27.4" y="88.8" transform="rotate(-90 27.4 88.8)">3</text>
<text x="40.2" y="88.8" transform="rotate(-90 40.2 88.8)">4</text>
<text x="42.3" y="88.8" transform="rotate(-90 42.3 88.8)">3</text>
<text x="55.1" y="88.8" transform="rotate(-90 55.1 88.8)">4</text>
<text x="57.3" y="88.8" transform="rotate(-90 57.3 88.8)">3</text>
<text x="247.1" y="86.1" transform="rotate(-90 247.1 86.1)">1</text>
<text x="10.3" y="94.7" transform="rotate(-90 10.3 94.7)">2</text>
<text x="12.5" y="94.7" transform="rotate(-90 12.5 94.7)">1</text>
<text x="25.3" y="94.7" transform="rotate(-90 25.3 94.7)">2</text>
<text x="27.4" y="94.7" transform="rotate(-90 27.4 94.7)">1</text>
<text x="40.2" y="94.7" transform="rotate(-90 40.2 94.7)">2</text>
<text x="42.3" y="94.7" transform="rotate(-90 42.3 94.7)">1</text>
<text x="55.1" y="94.7" transform="rotate(-90 55.1 94.7)">2</text>
<text x="57.3" y="94.7" transform="rotate(-90 57.3 94.7)">1</text>
<text x="181.6" y="95.2">14</text>
<text x="202.4" y="95.2">10</text>
<text x="182.6" y="99.5">1</text>
<text x="182.6" y="101.6">3</text>
<text x="187.5" y="100.4">CS</text>
<text x="187.5" y="96.1">VDD</text>
<text x="194.4" y="98.3">PW0</text>
<text x="195" y="96.1">PB0</text>
<text x="195.1" y="100.4">PA0</text>
<text x="202.4" y="97.3">9</text>
<text x="202.4" y="99.5">8</text>
<text x="253.7" y="101.6">G1</text>
<text x="10.3" y="105.9" transform="rotate(-90 10.3 105.9)">4</text>
<text x="12.5" y="105.9" transform="rotate(-90 12.5 105.9)">3</text>
<text x="25.3" y="105.9" transform="rotate(-90 25.3 105.9)">4</text>
<text x="27.4" y="105.9" transform="rotate(-90 27.4 105.9)">3</text>
<text x="40.2" y="105.9" transform="rotate(-90 40.2 105.9)">4</text>
<text x="42.3" y="105.9" transform="rotate(-90 42.3 105.9)">3</text>
<text x="55.1" y="105.9" transform="rotate(-90 55.1 105.9)">4</text>
<text x="57.3" y="105.9" transform="rotate(-90 57.3 105.9)">3</text>
<text x="181.6" y="103.7">13</text>
<text x="182.6" y="105.9">2</text>
<text x="187.5" y="102.5">SI</text>
<text x="187.5" y="106.8">SCK</text>
<text x="187.5" y="104.7">SO</text>
<text x="195" y="106.8">PB1</text>
<text x="202.4" y="105.9">5</text>
<text x="202.4" y="108">6</text>
<text x="244.5" y="103.7">1</text>
<text x="244.5" y="105.9">2</text>
<text x="244.5" y="108">3</text>
<text x="253.6" y="103.7">9</text>
<text x="253.6" y="105.9">10</text>
<text x="253.6" y="108">11</text>
<text x="10.3" y="111.7" transform="rotate(-90 10.3 111.7)">2</text>
<text x="12.5" y="111.7" transform="rotate(-90 12.5 111.7)">1</text>
<text x="25.3" y="111.7" transform="rotate(-90 25.3 111.7)">2</text>
<text x="27.4" y="111.7" transform="rotate(-90 27.4 111.7)">1</text>
<text x="40.2" y="111.7" transform="rotate(-90 40.2 111.7)">2</text>
<text x="42.3" y="111.7" transform="rotate(-90 42.3 111.7)">1</text>
<text x="55.1" y="111.7" transform="rotate(-90 55.1 111.7)">2</text>
<text x="57.3" y="111.7" transform="rotate(-90 57.3 111.7)">1</text>
<text x="181.6" y="112.3">12</text>
<text x="181.7" y="110.1">11</text>
<text x="187.5" y="111.1">RS</text>
<text x="187.5" y="113.2">SHDN</text>
<text x="194.4" y="108.9">PW1</text>
<text x="195.1" y="111.1">PA1</text>
<text x="202.4" y="110.1">7</text>
<text x="244.5" y="110.1">4</text>
<text x="244.5" y="112.3">5</text>
<text x="253.6" y="110.1">12</text>
<text x="253.6" y="112.3">13</text>
<text x="136.3" y="118.7">1</text>
<text x="182.6" y="116.5">4</text>
<text x="187.5" y="117.5">VSS</text>
<text x="244.5" y="114.4">6</text>
<text x="244.5" y="116.5">7</text>
<text x="244.5" y="118.7">8</text>
<text x="253.6" y="114.4">14</text>
<text x="253.6" y="116.5">15</text>
<text x="25.3" y="122.9" transform="rotate(-90 25.3 122.9)">4</text>
<text x="27.4" y="122.9" transform="rotate(-90 27.4 122.9)">3</text>
<text x="40.2" y="122.9" transform="rotate(-90 40.2 122.9)">4</text>
<text x="42.3" y="122.9" transform="rotate(-90 42.3 122.9)">3</text>
<text x="55.1" y="122.9" transform="rotate(-90 55.1 122.9)">4</text>
<text x="57.3" y="122.9" transform="rotate(-90 57.3 122.9)">3</text>
<text x="136.3" y="120.8">2</text>
<text x="136.3" y="122.9">3</text>
<text x="136.3" y="125.1">4</text>
<text x="253.7" y="120.8">G2</text>
<text x="25.3" y="128.8" transform="rotate(-90 25.3 128.8)">2</text>
<text x="27.4" y="128.8" transform="rotate(-90 27.4 128.8)">1</text>
<text x="40.2" y="128.8" transform="rotate(-90 40.2 128.8)">2</text>
<text x="42.3" y="128.8" transform="rotate(-90 42.3 128.8)">1</text>
<text x="55.1" y="128.8" transform="rotate(-90 55.1 128.8)">2</text>
<text x="57.3" y="128.8" transform="rotate(-90 57.3 128.8)">1</text>
<text x="101.1" y="129.3">3</text>
<text x="101.1" y="131.5">4</text>
<text x="106.9" y="129.3">1</text>
<text x="106.9" y="131.5">2</text>
<text x="136.3" y="127.2">5</text>
<text x="136.3" y="129.3">6</text>
<text x="136.3" y="131.5">7</text>
<text x="136.3" y="133.6">8</text>
<text x="136.3" y="135.7">9</text>
<text x="181.6" y="133.6">14</text>
<text x="182.6" y="137.9">1</text>
<text x="187.5" y="134.5">VDD</text>
<text x="194.4" y="136.7">PW0</text>
<text x="195" y="134.5">PB0</text>
<text x="202.4" y="133.6">10</text>
<text x="202.4" y="135.7">9</text>
<text x="202.4" y="137.9">8</text>
<text x="244.5" y="135.7">1</text>
<text x="244.5" y="137.9">2</text>
<text x="253.6" y="135.7">9</text>
<text x="253.6" y="137.9">10</text>
<text x="253.7" y="133.6">G1</text>
<text x="181.6" y="142.1">13</text>
<text x="182.6" y="140">3</text>
<text x="187.5" y="138.8">CS</text>
<text x="187.5" y="140.9">SI</text>
<text x="187.5" y="143.1">SO</text>
<text x="195.1" y="138.8">PA0</text>
<text x="244.5" y="140">3</text>
<text x="244.5" y="142.1">4</text>
<text x="253.6" y="140">11</text>
<text x="253.6" y="142.1">12</text>
<text x="181.7" y="148.5">11</text>
<text x="182.6" y="144.3">2</text>
<text x="187.5" y="145.2">SCK</text>
<text x="187.5" y="149.5">RS</text>
<text x="194.4" y="147.3">PW1</text>
<text x="195" y="145.2">PB1</text>
<text x="195.1" y="149.4">PA1</text>
<text x="202.4" y="144.3">5</text>
<text x="202.4" y="146.4">6</text>
<text x="202.4" y="148.5">7</text>
<text x="244.5" y="144.3">5</text>
<text x="244.5" y="146.4">6</text>
<text x="244.5" y="148.5">7</text>
<text x="253.6" y="144.3">13</text>
<text x="253.6" y="146.4">14</text>
<text x="253.6" y="148.5">15</text>
<text x="105.3" y="154.9">1</text>
<text x="181.6" y="150.7">12</text>
<text x="182.6" y="154.9">4</text>
<text x="187.5" y="155.9">VSS</text>
<text x="187.5" y="151.6">SHDN</text>
<text x="244.5" y="150.7">8</text>
<text x="253.7" y="152.8">G2</text>
<text x="105.3" y="157.1">2</text>
<text x="105.3" y="159.2">3</text>
</g>
<g font-size=".5">
<text x="130.9" y="80.7">SpiceOrder 1</text>
<text x="130.9" y="87.1">SpiceOrder 2</text>
</g>
</svg>
